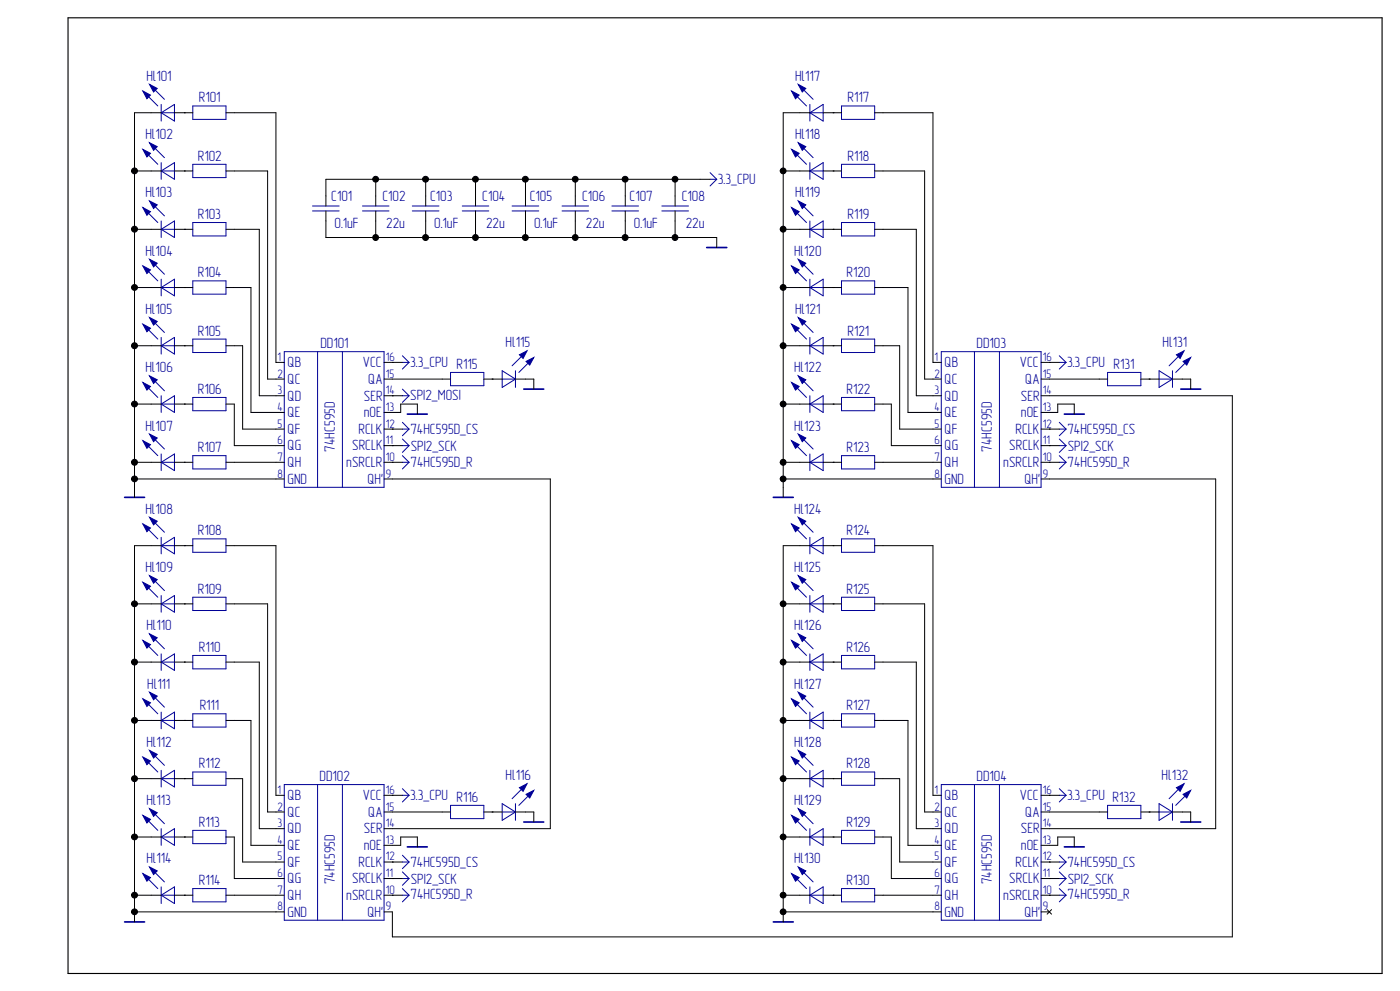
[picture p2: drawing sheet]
<svg xmlns="http://www.w3.org/2000/svg" width="420mm" height="297mm" viewBox="0 0 420 297" stroke-linecap="round" stroke-linejoin="round" font-family="sans-serif">
<g fill="#000" stroke="#000" stroke-width=".3">
<path d="M0 0h419.9v297.1h-419.9z"/>
<circle cx="40.3" cy="51.2" r=".88"/>
<circle cx="112.6" cy="53.7" r=".87"/>
<circle cx="127.6" cy="53.7" r=".88"/>
<circle cx="142.6" cy="53.7" r=".87"/>
<circle cx="157.5" cy="53.7" r=".88"/>
<circle cx="172.5" cy="53.7" r=".87"/>
<circle cx="187.4" cy="53.7" r=".88"/>
<circle cx="202.4" cy="53.7" r=".87"/>
<circle cx="234.8" cy="51.2" r=".87"/>
<circle cx="40.3" cy="68.7" r=".89"/>
<circle cx="112.7" cy="71.2" r=".88"/>
<circle cx="127.6" cy="71.2" r=".89"/>
<circle cx="142.6" cy="71.2" r=".88"/>
<circle cx="157.5" cy="71.2" r=".89"/>
<circle cx="172.5" cy="71.2" r=".88"/>
<circle cx="187.5" cy="71.2" r=".89"/>
<circle cx="202.4" cy="71.2" r=".88"/>
<circle cx="234.8" cy="68.7" r=".88"/>
<circle cx="40.3" cy="86.2" r=".88"/>
<circle cx="234.8" cy="86.2" r=".87"/>
<circle cx="40.3" cy="103.6" r=".89"/>
<circle cx="234.8" cy="103.6" r=".88"/>
<circle cx="40.3" cy="121.1" r=".88"/>
<circle cx="40.3" cy="138.6" r=".89"/>
<circle cx="234.8" cy="121.1" r=".87"/>
<circle cx="234.8" cy="138.6" r=".88"/>
<circle cx="40.3" cy="143.5" r=".88"/>
<circle cx="234.8" cy="143.5" r=".87"/>
<circle cx="40.3" cy="181" r=".88"/>
<circle cx="40.3" cy="198.5" r=".89"/>
<circle cx="234.8" cy="181" r=".87"/>
<circle cx="234.8" cy="198.5" r=".88"/>
<circle cx="40.3" cy="215.9" r=".88"/>
<circle cx="234.8" cy="215.9" r=".87"/>
<circle cx="40.3" cy="233.4" r=".89"/>
<circle cx="234.8" cy="233.4" r=".88"/>
<circle cx="40.3" cy="250.9" r=".88"/>
<circle cx="234.8" cy="250.9" r=".87"/>
<circle cx="40.3" cy="268.3" r=".88"/>
<circle cx="40.3" cy="273.3" r=".88"/>
<circle cx="234.8" cy="268.3" r=".87"/>
<circle cx="234.8" cy="273.3" r=".87"/>
</g>
<g fill="#fff" stroke="#fff" stroke-width=".3">
<path d="M0 0h419.9v297.1h-419.9z"/>
<path d="M.5 0h418.8v297.1h-418.8z"/>
</g>
<g fill="none" stroke="#000" stroke-width=".3">
<path d="M48.3 33.8h-8v115.3M52.3 33.8h5.5M55.3 33.8h.1M67.8 33.8h14.9v74.8h2.5M242.9 33.8h-8v115.3M246.8 33.8h5.5M249.8 33.8h.1M262.3 33.8h17.5v74.8h2.5M40.3 51.2h8M52.3 51.2h5.5M55.3 51.2h.1M67.8 51.2h12.4v62.4h5"/>
<path d="M112.7 53.7v8M127.6 53.7v8M142.6 53.7v8M157.6 53.7v8M172.5 53.7v8M187.5 53.7v8M202.4 53.7v8M212.9 53.7h-115.2v8M234.9 51.2h8M246.8 51.2h5.5M249.8 51.2h.1M262.3 51.2h15v62.4h5"/>
<path d="M40.3 68.7h8M52.3 68.7h5.5M55.3 68.7h.1M67.8 68.7h9.9v49.9h7.5M97.7 63.2v8h117.2v3M112.7 63.2v8M127.6 63.2v8M142.6 63.2v8M157.6 63.2v8M172.5 63.2v8M187.5 63.2v8M202.4 63.2v8"/>
<path d="M234.9 68.7h8M246.8 68.7h5.5M249.8 68.7h.1M262.3 68.7h12.5v49.9h7.5M40.3 86.2h8M52.3 86.2h5.5M55.3 86.2h.1M67.8 86.2h7.5v37.4h9.9M234.9 86.2h8M246.8 86.2h5.5M249.8 86.2h.1M262.3 86.2h10v37.4h10"/>
<path d="M40.3 103.6h8M52.3 103.6h5.5M55.3 103.6h.1M67.8 103.6h5v25h12.4M115.2 113.6h19.9M115.2 118.6h5.5M115.2 108.6h5.5M117.7 108.6h.1M117.7 118.6h.1M145.1 113.6h5.5M147.6 113.6h.1M154.6 113.6h5.5v3"/>
<path d="M234.9 103.6h8M246.8 103.6h5.5M249.8 103.6h.1M262.3 103.6h7.5v25h12.5M312.2 113.6h19.9M312.2 118.6h57.3v162.2h-251.8v-7.5h-2.5M312.2 108.6h5.4M314.7 108.6h.1M342.1 113.6h5.5M344.6 113.6h.1M351.6 113.6h5.4v3M40.3 121.1h8"/>
<path d="M40.3 138.6h8M52.3 121.1h5.5M52.3 138.6h5.5M55.3 138.6h.1M55.3 121.1h.1M67.8 121.1h2.5v12.5h14.9M67.8 138.6h17.4M115.2 123.6h5v-2.5h5v3M115.2 138.6h5.5M115.2 133.6h5.5M115.2 128.6h5.5M117.7 133.6h.1"/>
<path d="M117.7 128.6h.1M117.7 138.6h.1M234.9 121.1h8M234.9 138.6h8M246.8 121.1h5.5M246.8 138.6h5.5M249.8 138.6h.1M249.8 121.1h.1M262.3 121.1h5v12.5h15M262.3 138.6h20M312.2 123.6h5v-2.5h4.9v3M312.2 138.6h5.4"/>
<path d="M312.2 133.6h5.4M312.2 128.6h5.4M314.7 133.6h.1M314.7 128.6h.1M314.7 138.6h.1M40.3 143.6h44.9M115.2 143.6h49.8v104.8h-49.8M234.9 143.6h47.4M312.2 143.6h52.3v104.8h-52.3M48.3 163.6h-8v112.7M52.3 163.6h5.5M55.3 163.6h.1"/>
<path d="M67.8 163.6h14.9v74.8h2.5M242.9 163.6h-8v112.7M246.8 163.6h5.5M249.8 163.6h.1M262.3 163.6h17.5v74.8h2.5M40.3 198.5h8M40.3 181h8M52.3 198.5h5.5M52.3 181h5.5M55.3 181h.1M55.3 198.5h.1M67.8 198.5h9.9v49.9h7.5"/>
<path d="M67.8 181h12.4v62.4h5M234.9 198.5h8M234.9 181h8M246.8 198.5h5.5M246.8 181h5.5M249.8 181h.1M249.8 198.5h.1M262.3 198.5h12.5v49.9h7.5M262.3 181h15v62.4h5M40.3 215.9h8M52.3 215.9h5.5M55.3 215.9h.1"/>
<path d="M67.8 215.9h7.5v37.5h9.9M234.9 215.9h8M246.8 215.9h5.5M249.8 215.9h.1M262.3 215.9h10v37.5h10M40.3 233.4h8M52.3 233.4h5.5M55.3 233.4h.1M67.8 233.4h5v25h12.4M115.2 238.4h5.5M117.7 238.4h.1M234.9 233.4h8"/>
<path d="M246.8 233.4h5.5M249.8 233.4h.1M262.3 233.4h7.5v25h12.5M312.2 238.4h5.4M314.7 238.4h.1M40.3 250.9h8M52.3 250.9h5.5M55.3 250.9h.1M67.8 250.9h2.5v12.4h14.9M115.2 253.4h5v-2.5h5v2.9M115.2 243.4h19.9M115.2 258.4h5.5"/>
<path d="M117.7 258.4h.1M145.1 243.4h5.5M147.6 243.4h.1M154.6 243.4h5.5v3M234.9 250.9h8M246.8 250.9h5.5M249.8 250.9h.1M262.3 250.9h5v12.4h15M312.2 253.4h5v-2.5h4.9v2.9M312.2 243.4h19.9M312.2 258.4h5.4M314.7 258.4h.1"/>
<path d="M342.1 243.4h5.5M344.6 243.4h.1M351.6 243.4h5.4v3M40.3 268.3h8M40.3 273.3h44.9M52.3 268.3h5.5M55.3 268.3h.1M67.8 268.3h17.4M115.2 268.3h5.5M115.2 263.3h5.5M117.7 263.3h.1M117.7 268.3h.1"/>
<path d="M234.9 268.3h8M234.9 273.3h47.4M246.8 268.3h5.5M249.8 268.3h.1M262.3 268.3h20M312.2 268.3h5.4M312.2 273.3h2.5M312.2 263.3h5.4M314 272.6l1.3 1.4M314.7 263.3h.1M314.7 268.3h.1M315.3 272.6l-1.3 1.4"/>
</g>
<g fill="none" stroke="#000096" stroke-width=".3">
<path d="M43.3 27.8l4 4M45.3 25.8l4 4M48.3 33.8l4-2.5v5zM48.3 33.8h4M48.3 31.3v5M57.8 31.8h10v4h-10zM237.9 27.8l3.9 4M239.9 25.8l3.9 4M242.9 33.8h3.9M242.9 33.8l3.9-2.5v5zM242.9 31.3v5M252.3 31.8h10v4h-10z"/>
<path d="M43.3 45.3l4 4M45.3 43.3l4 4M48.3 51.2l4-2.5v5zM48.3 48.7v5M48.3 51.2h4M57.8 49.3h10v3.9h-10zM212.9 51.8l2 1.9M212.9 53.7h2M214.9 53.7l-2 2M237.9 45.3l3.9 4M239.9 43.3l3.9 4M242.9 51.2h3.9"/>
<path d="M242.9 51.2l3.9-2.5v5zM242.9 48.7v5M252.3 49.3h10v3.9h-10zM43.3 62.7l4 4M45.3 60.7l4 4M45.3 78.2l4 4M48.3 68.7l4-2.5v5zM48.3 66.2v5M48.3 68.7h4M57.8 66.7h10v4h-10zM93.7 63.2h8M93.7 61.7h8"/>
<path d="M108.7 63.2h7.9M108.7 61.7h7.9M123.6 63.2h8M123.6 61.7h8M138.6 63.2h8M138.6 61.7h8M153.6 63.2h8M153.6 61.7h8M168.5 63.2h8M168.5 61.7h8M183.5 63.2h8M183.5 61.7h8"/>
<path d="M198.5 63.2h8M198.5 61.7h8M237.9 62.7l3.9 4M239.9 60.7l3.9 4M239.9 78.2l3.9 4M242.9 68.7h3.9M242.9 68.7l3.9-2.5v5zM242.9 66.2v5M252.3 66.7h10v4h-10zM43.3 80.2l4 4M43.3 97.7l4 3.9M45.3 95.7l4 3.9"/>
<path d="M48.3 86.2l4-2.5v5zM48.3 83.7v5M48.3 86.2h4M57.8 84.2h10v4h-10zM237.9 80.2l3.9 4M237.9 97.7l3.9 3.9M239.9 95.7l3.9 3.9M242.9 86.2h3.9M242.9 86.2l3.9-2.5v5zM242.9 83.7v5M252.3 84.2h10v4h-10zM43.3 115.1l4 4"/>
<path d="M45.3 113.1l4 4M48.3 103.6l4-2.5v5zM48.3 101.1v5M48.3 118.6v5M48.3 103.6h4M57.8 101.6h10v4.1h-10zM57.8 119.1h10v4h-10zM85.2 105.4h30v40.7h-30zM95.2 105.4v40.7M102.7 105.4v40.7M120.7 106.6l2 2M120.7 108.6h2"/>
<path d="M120.7 116.6l2 2M120.7 118.6h2M122.7 108.6l-2 2M122.7 118.6l-2 2M135.1 111.6h10v4h-10zM150.6 111.1l4 2.5-4 2.5zM150.6 113.6h4M154.6 111.1v5M157.6 105.7l-4 3.9M159.6 107.7l-4 3.9M237.9 115.1l3.9 4M239.9 113.1l3.9 4"/>
<path d="M242.9 103.6h3.9M242.9 103.6l3.9-2.5v5zM242.9 101.1v5M242.9 118.6v5M252.3 101.6h10v4.1h-10zM252.3 119.1h10v4h-10zM282.3 105.4h29.9v40.7h-29.9zM292.2 105.4v40.7M299.7 105.4v40.7M317.6 108.6h2.1M317.6 106.6l2.1 2M319.7 108.6l-2.1 2"/>
<path d="M332.1 111.6h10v4h-10zM347.6 113.6h4M347.6 111.1l4 2.5-4 2.5zM351.6 111.1v5M354.5 105.7l-3.9 3.9M356.6 107.7l-4 3.9M43.3 132.6l4 4M45.3 130.6l4 4M48.3 121.1l4-2.5v5zM48.3 138.6l4-2.5v5zM48.3 136.1v5M48.3 121.1h4"/>
<path d="M48.3 138.6h4M57.8 136.6h10v4h-10zM120.7 138.6h2M120.7 126.6l2 2M120.7 128.6h2M120.7 131.6l2 2M120.7 133.6h2M120.7 136.6l2 2M122.7 128.6l-2 2M122.7 133.6l-2 2M122.7 138.6l-2 2M237.9 132.6l3.9 4"/>
<path d="M239.9 130.6l3.9 4M242.9 121.1h3.9M242.9 138.6h3.9M242.9 121.1l3.9-2.5v5zM242.9 138.6l3.9-2.5v5zM242.9 136.1v5M252.3 136.6h10v4h-10zM317.6 138.6h2.1M317.6 128.6h2.1M317.6 133.6h2.1M317.6 126.6l2.1 2M317.6 131.6l2.1 2"/>
<path d="M317.6 136.6l2.1 2M319.7 128.6l-2.1 2M319.7 133.6l-2.1 2M319.7 138.6l-2.1 2M43.3 157.5l4 4M45.3 155.6l4 3.9M237.9 157.5l3.9 4M239.9 155.6l3.9 3.9M43.3 175l4 4M45.3 173l4 4M48.3 163.6l4-2.5v4.9zM48.3 161.1v4.9"/>
<path d="M48.3 178.5v5M48.3 163.6h4M57.8 161.5h10v4h-10zM57.8 179h10v4h-10zM237.9 175l3.9 4M239.9 173l3.9 4M242.9 163.6h3.9M242.9 163.6l3.9-2.5v4.9zM242.9 161.1v4.9M242.9 178.5v5M252.3 161.5h10v4h-10zM252.3 179h10v4h-10z"/>
<path d="M43.3 192.5l4 4M45.3 190.5l4 4M48.3 181l4-2.5v5zM48.3 198.5l4-2.5v4.9zM48.3 196v4.9M48.3 181h4M48.3 198.5h4M57.8 196.5h10v4h-10zM237.9 192.5l3.9 4M239.9 190.5l3.9 4M242.9 181h3.9M242.9 198.5h3.9"/>
<path d="M242.9 181l3.9-2.5v5zM242.9 198.5l3.9-2.5v4.9zM242.9 196v4.9M252.3 196.5h10v4h-10zM43.3 209.9l4 4.1M45.3 207.9l4 4.1M48.3 215.9l4-2.5v5zM48.3 213.4v5M48.3 215.9h4M57.8 214h10v3.9h-10zM237.9 209.9l3.9 4.1M239.9 207.9l3.9 4.1"/>
<path d="M242.9 215.9h3.9M242.9 215.9l3.9-2.5v5zM242.9 213.4v5M252.3 214h10v3.9h-10zM43.3 227.4l4 4M45.3 225.4l4 4M48.3 233.4l4-2.5v5zM48.3 230.9v5M48.3 233.4h4M57.8 231.4h10v4h-10zM85.2 235.2h30v40.6h-30zM95.2 235.2v40.6"/>
<path d="M102.7 235.2v40.6M120.7 236.4l2 2M120.7 238.4h2M122.7 238.4l-2 2M157.6 235.4l-4 4M159.6 237.4l-4 4M237.9 227.4l3.9 4M239.9 225.4l3.9 4M242.9 233.4h3.9M242.9 233.4l3.9-2.5v5zM242.9 230.9v5M252.3 231.4h10v4h-10z"/>
<path d="M282.3 235.2h29.9v40.6h-29.9zM292.2 235.2v40.6M299.7 235.2v40.6M317.6 238.4h2.1M317.6 236.4l2.1 2M319.7 238.4l-2.1 2M354.5 235.4l-3.9 4M356.6 237.4l-4 4M43.3 244.9l4 4M45.3 242.9l4 4M48.3 250.9l4-2.5v5zM48.3 248.4v5"/>
<path d="M48.3 250.9h4M57.8 248.9h10v4h-10zM120.7 256.3l2 2.1M120.7 258.4h2M122.7 258.4l-2 2M135.1 241.4h10v4h-10zM150.6 240.9l4 2.5-4 2.5zM150.6 243.4h4M154.6 240.9v5M237.9 244.9l3.9 4M239.9 242.9l3.9 4M242.9 250.9h3.9"/>
<path d="M242.9 250.9l3.9-2.5v5zM242.9 248.4v5M252.3 248.9h10v4h-10zM317.6 258.4h2.1M317.6 256.3l2.1 2.1M319.7 258.4l-2.1 2M332.1 241.4h10v4h-10zM347.6 243.4h4M347.6 240.9l4 2.5-4 2.5zM351.6 240.9v5M43.3 262.4l4 3.9M45.3 260.4l4 3.9"/>
<path d="M48.3 268.3l4-2.5v5zM48.3 265.8v5M48.3 268.3h4M57.8 266.3h10v4h-10zM120.7 268.3h2M120.7 261.3l2 2M120.7 263.3h2M120.7 266.3l2 2M122.7 263.3l-2 2.1M122.7 268.3l-2 2M237.9 262.4l3.9 3.9M239.9 260.4l3.9 3.9"/>
<path d="M242.9 268.3h3.9M242.9 268.3l3.9-2.5v5zM242.9 265.8v5M252.3 266.3h10v4h-10zM317.6 268.3h2.1M317.6 263.3h2.1M317.6 261.3l2.1 2M317.6 266.3l2.1 2M319.7 263.3l-2.1 2.1M319.7 268.3l-2.1 2"/>
</g>
<g fill="#000096" stroke="#000096" stroke-width=".3">
<path d="M44.8 25.3l2.3 1.2-1.1 1.1z"/>
<path d="M42.8 27.3l2.3 1.2-1 1.1z"/>
<path d="M44.8 42.8l2.3 1.2-1.1 1.1z"/>
<path d="M42.8 44.8l2.3 1.1-1 1.1z"/>
<path d="M44.8 60.2l2.3 1.2-1.1 1.1z"/>
<path d="M42.8 62.2l2.3 1.2-1 1.1z"/>
<path d="M44.8 77.7l2.3 1.2-1.1 1.1z"/>
<path d="M42.8 79.7l2.3 1.2-1 1.1z"/>
<path d="M44.8 95.2l2.3 1.1-1.1 1.1z"/>
<path d="M42.8 97.2l2.3 1.2-1 1z"/>
<path d="M44.8 112.7l2.3 1.1-1.1 1.1z"/>
<path d="M42.8 114.6l2.3 1.2-1 1.1z"/>
<path d="M44.8 130.1l2.3 1.2-1.1 1.1z"/>
<path d="M42.8 132.1l2.3 1.2-1 1.1z"/>
<path d="M44.8 155l2.3 1.2-1.1 1.1z"/>
<path d="M42.8 157l2.3 1.3-1 1.1z"/>
<path d="M44.8 172.5l2.3 1.2-1.1 1.1z"/>
<path d="M42.8 174.5l2.3 1.2-1 1.1z"/>
<path d="M44.8 190l2.3 1.2-1.1 1.1z"/>
<path d="M42.8 192l2.3 1.2-1 1.1z"/>
<path d="M44.8 207.5l2.3 1.2-1.1 1.1z"/>
<path d="M42.8 209.5l2.3 1.1-1 1.2z"/>
<path d="M44.8 224.9l2.3 1.2-1.1 1.1z"/>
<path d="M42.8 226.9l2.3 1.2-1 1.1z"/>
<path d="M44.8 242.4l2.3 1.2-1.1 1.1z"/>
<path d="M42.8 244.4l2.3 1.2-1 1.1z"/>
<path d="M44.8 259.9l2.3 1.1-1.1 1.1z"/>
<path d="M42.8 261.8l2.3 1.2-1 1.1z"/>
<path d="M155.8 106.3l2.2-1.1-1.1 2.2z"/>
<path d="M157.7 108.3l2.4-1.2-1.3 2.3z"/>
<path d="M155.8 236.1l2.2-1.2-1.1 2.3z"/>
<path d="M157.7 238.1l2.4-1.2-1.3 2.3z"/>
<path d="M239.3 25.3l2.3 1.2-1 1.1z"/>
<path d="M237.4 27.3l2.2 1.2-1.1 1.1z"/>
<path d="M239.3 42.8l2.3 1.2-1 1.1z"/>
<path d="M237.4 44.8l2.2 1.1-1.1 1.1z"/>
<path d="M239.3 60.2l2.3 1.2-1 1.1z"/>
<path d="M237.4 62.2l2.2 1.2-1.1 1.1z"/>
<path d="M239.3 77.7l2.3 1.2-1 1.1z"/>
<path d="M237.4 79.7l2.2 1.2-1.1 1.1z"/>
<path d="M239.3 95.2l2.3 1.1-1 1.1z"/>
<path d="M237.4 97.2l2.2 1.2-1.1 1z"/>
<path d="M239.3 112.7l2.3 1.1-1 1.1z"/>
<path d="M237.4 114.6l2.2 1.2-1.1 1.1z"/>
<path d="M239.3 130.1l2.3 1.2-1 1.1z"/>
<path d="M237.4 132.1l2.2 1.2-1.1 1.1z"/>
<path d="M239.3 155l2.3 1.2-1 1.1z"/>
<path d="M237.4 157l2.2 1.3-1.1 1.1z"/>
<path d="M239.3 172.5l2.3 1.2-1 1.1z"/>
<path d="M237.4 174.5l2.2 1.2-1.1 1.1z"/>
<path d="M239.3 190l2.3 1.2-1 1.1z"/>
<path d="M237.4 192l2.2 1.2-1.1 1.1z"/>
<path d="M239.3 207.5l2.3 1.2-1 1.1z"/>
<path d="M237.4 209.5l2.2 1.1-1.1 1.2z"/>
<path d="M239.3 224.9l2.3 1.2-1 1.1z"/>
<path d="M237.4 226.9l2.2 1.2-1.1 1.1z"/>
<path d="M239.3 242.4l2.3 1.2-1 1.1z"/>
<path d="M237.4 244.4l2.2 1.2-1.1 1.1z"/>
<path d="M239.3 259.9l2.3 1.1-1 1.1z"/>
<path d="M237.4 261.8l2.2 1.2-1.1 1.1z"/>
<path d="M352.8 106.3l2.3-1.1-1.2 2.2z"/>
<path d="M354.8 108.3l2.2-1.2-1.1 2.3z"/>
<path d="M352.8 236.1l2.3-1.2-1.2 2.3z"/>
<path d="M354.8 238.1l2.2-1.2-1.1 2.3z"/>
</g>
<g fill="none" stroke="#000096" stroke-width=".51">
<path d="M211.9 74.2h6M157.1 116.6h5.9M354.1 116.6h5.9M122.1 124.1h6M319.2 124.1h5.9M37.4 149.1h5.9M231.9 149.1h6M122.1 253.8h6M157.1 246.4h5.9M319.2 253.8h5.9M354.1 246.4h5.9M37.4 276.3h5.9"/>
<path d="M231.9 276.3h6"/>
</g>
<path d="M20.4 5.3h394v286.5h-394z" fill="none" stroke="#000" stroke-width=".34"/>
<g font-size="4.4" fill="#000096">
<text x="43.9" y="24.2">Hl101</text>
<text x="238.4" y="24.2">Hl117</text>
<text x="59.6" y="30.7">R101</text>
<text x="254.2" y="30.7">R117</text>
<text x="43.6" y="41.7">Hl102</text>
<text x="238.4" y="41.7">Hl118</text>
<text x="59.3" y="48.2">R102</text>
<text x="254.2" y="48.2">R118</text>
<text x="43.6" y="59.2">Hl103</text>
<text x="215.3" y="55">3.3_CPU</text>
<text x="238.4" y="59.2">Hl119</text>
<text x="59.3" y="65.6">R103</text>
<text x="99.3" y="60.2">C101</text>
<text x="114.7" y="60.2">C102</text>
<text x="129" y="60.2">C103</text>
<text x="144.6" y="60.2">C104</text>
<text x="158.9" y="60.2">C105</text>
<text x="174.5" y="60.2">C106</text>
<text x="188.8" y="60.2">C107</text>
<text x="204.5" y="60.2">C108</text>
<text x="254.2" y="65.6">R119</text>
<text x="100.3" y="68.4">0.1uF</text>
<text x="115.8" y="68.3">22u</text>
<text x="130.2" y="68.4">0.1uF</text>
<text x="145.8" y="68.3">22u</text>
<text x="160.2" y="68.4">0.1uF</text>
<text x="175.7" y="68.3">22u</text>
<text x="190.1" y="68.4">0.1uF</text>
<text x="205.6" y="68.3">22u</text>
<text x="43.6" y="76.7">Hl104</text>
<text x="238.1" y="76.7">Hl120</text>
<text x="59.3" y="83.1">R104</text>
<text x="253.9" y="83.1">R120</text>
<text x="43.6" y="94.1">Hl105</text>
<text x="238.4" y="94.1">Hl121</text>
<text x="59.3" y="100.6">R105</text>
<text x="254.2" y="100.6">R121</text>
<text x="96.1" y="104.4">DD101</text>
<text x="151.6" y="104.1">Hl115</text>
<text x="292.8" y="104.4">DD103</text>
<text x="348.6" y="104.1">Hl131</text>
<text x="43.6" y="111.6">Hl106</text>
<text x="86.3" y="110.1">QB</text>
<text x="108.8" y="110.1">VCC</text>
<text x="123" y="109.9">3.3_CPU R115</text>
<text x="238.1" y="111.6">Hl122</text>
<text x="283.2" y="110.1">QB</text>
<text x="305.8" y="110.1">VCC</text>
<text x="320" y="109.9">3.3_CPU R131</text>
<text x="59.3" y="118.1">R106</text>
<text x="86.3" y="115.1">QC</text>
<text x="110.4" y="115.1">QA</text>
<text x="123" y="119.9">SPI2_MOSI</text>
<text x="253.9" y="118.1">R122</text>
<text x="283.2" y="115.1">QC</text>
<text x="307.4" y="115.1">QA</text>
<text x="86.3" y="120.1">QD</text>
<text x="86.3" y="125.1">QE</text>
<text x="109.1" y="120.1">SER</text>
<text x="109.1" y="125.1">nOE</text>
<text x="283.2" y="120.1">QD</text>
<text x="283.2" y="125.1">QE</text>
<text x="306.1" y="120.1">SER</text>
<text x="306.1" y="125.1">nOE</text>
<text x="43.6" y="129">Hl107</text>
<text x="86.3" y="130.1">QF</text>
<text x="107.5" y="130.1">RCLK</text>
<text x="123.1" y="130.1">74HC595D_CS</text>
<text x="238.1" y="129">Hl123</text>
<text x="283.2" y="130.1">QF</text>
<text x="304.5" y="130.1">RCLK</text>
<text x="320.1" y="130.1">74HC595D_CS</text>
<text x="59.3" y="135.5">R107</text>
<text x="86.3" y="135">QG</text>
<text x="100.4" y="135.4" transform="rotate(-90 100.4 135.4)">74HC595D</text>
<text x="105.6" y="135">SRCLK</text>
<text x="123.2" y="135.2">SPI2_SCK</text>
<text x="253.9" y="135.5">R123</text>
<text x="283.2" y="135">QG</text>
<text x="297.4" y="135.4" transform="rotate(-90 297.4 135.4)">74HC595D</text>
<text x="302.7" y="135">SRCLK</text>
<text x="320.2" y="135.2">SPI2_SCK</text>
<text x="86.3" y="140">QH</text>
<text x="103.8" y="140">nSRCLR</text>
<text x="123.1" y="139.8">74HC595D_R</text>
<text x="283.2" y="140">QH</text>
<text x="300.8" y="140">nSRCLR</text>
<text x="320.1" y="139.8">74HC595D_R</text>
<text x="86.3" y="145">GND</text>
<text x="110.2" y="145">QH'</text>
<text x="283.2" y="145">GND</text>
<text x="307.2" y="145">QH'</text>
<text x="43.6" y="154">Hl108</text>
<text x="238.1" y="154">Hl124</text>
<text x="59.3" y="160.5">R108</text>
<text x="253.9" y="160.5">R124</text>
<text x="43.6" y="171.5">Hl109</text>
<text x="238.1" y="171.5">Hl125</text>
<text x="59.3" y="178">R109</text>
<text x="253.9" y="178">R125</text>
<text x="43.9" y="188.9">Hl110</text>
<text x="238.1" y="188.9">Hl126</text>
<text x="59.6" y="195.4">R110</text>
<text x="253.9" y="195.4">R126</text>
<text x="44.1" y="206.4">Hl111</text>
<text x="238.1" y="206.4">Hl127</text>
<text x="59.9" y="212.9">R111</text>
<text x="253.9" y="212.9">R127</text>
<text x="43.9" y="223.9">Hl112</text>
<text x="238.1" y="223.9">Hl128</text>
<text x="59.6" y="230.3">R112</text>
<text x="151.6" y="233.9">Hl116</text>
<text x="253.9" y="230.3">R128</text>
<text x="348.3" y="233.9">Hl132</text>
<text x="86.3" y="239.8">QB</text>
<text x="95.8" y="234.1">DD102</text>
<text x="108.8" y="239.8">VCC</text>
<text x="123" y="239.7">3.3_CPU R116</text>
<text x="283.2" y="239.8">QB</text>
<text x="292.8" y="234.1">DD104</text>
<text x="305.8" y="239.8">VCC</text>
<text x="320" y="239.7">3.3_CPU R132</text>
<text x="43.9" y="241.3">Hl113</text>
<text x="86.3" y="244.8">QC</text>
<text x="110.4" y="244.8">QA</text>
<text x="238.1" y="241.3">Hl129</text>
<text x="283.2" y="244.8">QC</text>
<text x="307.4" y="244.8">QA</text>
<text x="59.6" y="247.8">R113</text>
<text x="86.3" y="249.8">QD</text>
<text x="109.1" y="249.8">SER</text>
<text x="253.9" y="247.8">R129</text>
<text x="283.2" y="249.8">QD</text>
<text x="306.1" y="249.8">SER</text>
<text x="86.3" y="254.8">QE</text>
<text x="109.1" y="254.8">nOE</text>
<text x="283.2" y="254.8">QE</text>
<text x="306.1" y="254.8">nOE</text>
<text x="43.9" y="258.8">Hl114</text>
<text x="86.3" y="259.8">QF</text>
<text x="107.5" y="259.8">RCLK</text>
<text x="123.1" y="259.8">74HC595D_CS</text>
<text x="238.1" y="258.8">Hl130</text>
<text x="283.2" y="259.8">QF</text>
<text x="304.5" y="259.8">RCLK</text>
<text x="320.1" y="259.8">74HC595D_CS</text>
<text x="59.6" y="265.3">R114</text>
<text x="86.3" y="264.8">QG</text>
<text x="86.3" y="269.8">QH</text>
<text x="100.4" y="265.1" transform="rotate(-90 100.4 265.1)">74HC595D</text>
<text x="103.8" y="269.8">nSRCLR</text>
<text x="105.6" y="264.8">SRCLK</text>
<text x="123.1" y="269.6">74HC595D_R</text>
<text x="123.2" y="264.9">SPI2_SCK</text>
<text x="253.9" y="265.3">R130</text>
<text x="283.2" y="264.8">QG</text>
<text x="283.2" y="269.8">QH</text>
<text x="297.4" y="265.1" transform="rotate(-90 297.4 265.1)">74HC595D</text>
<text x="300.8" y="269.8">nSRCLR</text>
<text x="302.7" y="264.8">SRCLK</text>
<text x="320.1" y="269.6">74HC595D_R</text>
<text x="320.2" y="264.9">SPI2_SCK</text>
<text x="86.3" y="274.8">GND</text>
<text x="110.2" y="274.8">QH'</text>
<text x="283.2" y="274.8">GND</text>
<text x="307.2" y="274.8">QH'</text>
</g>
<g font-size="3.7" fill="#000096">
<text x="83.3" y="108.2">1</text>
<text x="83.3" y="113.2">2</text>
<text x="115.7" y="108.2">16</text>
<text x="115.7" y="113.2">15</text>
<text x="280.3" y="108.2">1</text>
<text x="280.3" y="113.2">2</text>
<text x="312.7" y="108.2">16</text>
<text x="312.7" y="113.2">15</text>
<text x="83.3" y="118.2">3</text>
<text x="115.7" y="118.2">14</text>
<text x="280.3" y="118.2">3</text>
<text x="312.7" y="118.2">14</text>
<text x="83.3" y="123.2">4</text>
<text x="115.7" y="123.2">13</text>
<text x="280.3" y="123.2">4</text>
<text x="312.7" y="123.2">13</text>
<text x="83.3" y="128.2">5</text>
<text x="115.7" y="128.2">12</text>
<text x="280.3" y="128.2">5</text>
<text x="312.7" y="128.2">12</text>
<text x="83.3" y="133.1">6</text>
<text x="115.7" y="133.1">11</text>
<text x="280.3" y="133.1">6</text>
<text x="312.7" y="133.1">11</text>
<text x="83.3" y="138.1">7</text>
<text x="83.3" y="143.1">8</text>
<text x="115.7" y="138.1">10</text>
<text x="115.7" y="143.1">9</text>
<text x="280.3" y="138.1">7</text>
<text x="280.3" y="143.1">8</text>
<text x="312.7" y="138.1">10</text>
<text x="312.7" y="143.1">9</text>
<text x="83.3" y="238">1</text>
<text x="115.7" y="238">16</text>
<text x="280.3" y="238">1</text>
<text x="312.7" y="238">16</text>
<text x="83.3" y="243">2</text>
<text x="115.7" y="243">15</text>
<text x="280.3" y="243">2</text>
<text x="312.7" y="243">15</text>
<text x="83.3" y="247.9">3</text>
<text x="115.7" y="247.9">14</text>
<text x="280.3" y="247.9">3</text>
<text x="312.7" y="247.9">14</text>
<text x="83.3" y="257.9">5</text>
<text x="83.3" y="252.9">4</text>
<text x="115.7" y="257.9">12</text>
<text x="115.7" y="252.9">13</text>
<text x="280.3" y="257.9">5</text>
<text x="280.3" y="252.9">4</text>
<text x="312.7" y="257.9">12</text>
<text x="312.7" y="252.9">13</text>
<text x="83.3" y="262.9">6</text>
<text x="115.7" y="262.9">11</text>
<text x="280.3" y="262.9">6</text>
<text x="312.7" y="262.9">11</text>
<text x="83.3" y="267.9">7</text>
<text x="115.7" y="267.9">10</text>
<text x="280.3" y="267.9">7</text>
<text x="312.7" y="267.9">10</text>
<text x="83.3" y="272.9">8</text>
<text x="115.7" y="272.9">9</text>
<text x="280.3" y="272.9">8</text>
<text x="312.7" y="272.9">9</text>
</g>
</svg>
